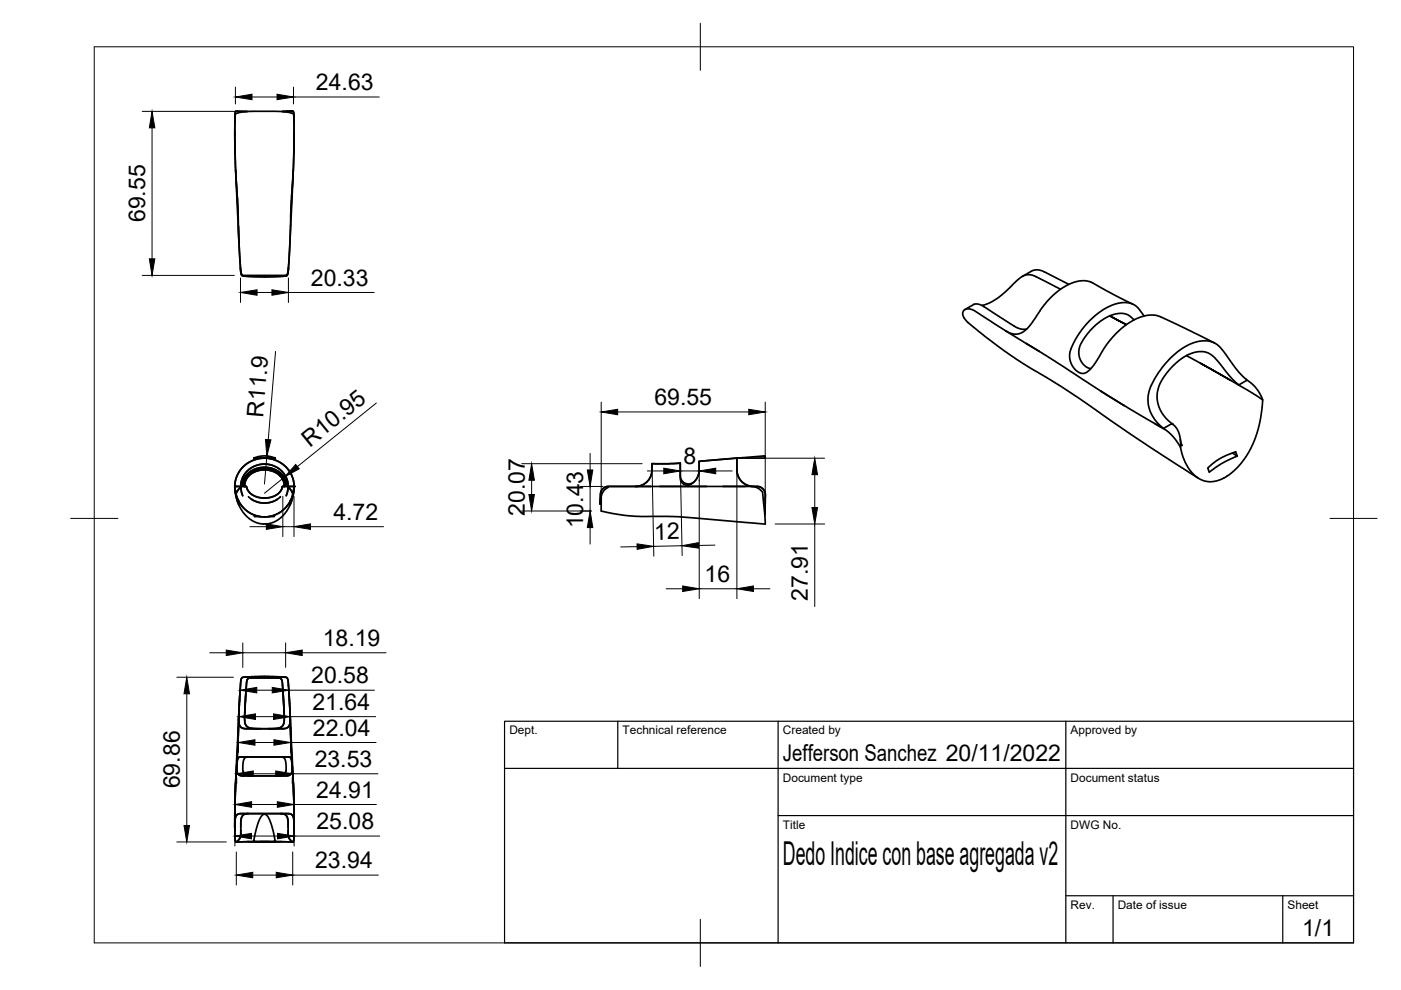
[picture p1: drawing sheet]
<svg xmlns="http://www.w3.org/2000/svg" width="297mm" height="210mm" viewBox="0 0 297 210" stroke-linecap="round" stroke-linejoin="round" font-family="sans-serif">
<!-- layer: Visible -->
<g fill="none" stroke="#000" stroke-width=".36">
<path d="M49.8 26.1l.1 9.4 .8 15.6M50 36.1l.5 9.8M50 36.1l-.2-6.3v-5.1a.77 .77 0 0 1 1-.9l2.1-.2h5.5l2.1 .1 1.4 .3a1 1 0 0 1 .4 1.3v9.4l-1.1 22.1M50 36.1l.4 7.5 .3 7.5M52.4 23.7l-2.4-.1-.2 2.4M59.8 23.7l2.3-.1 .2 .4v1.3v-1.3l-.2-.4zM62.3 26.1l-.1 9.4-1 21.3M62.3 25.3v.7M50.5 47.9l.2 3.2M50.7 51.1l.3 6 .2 1.3 1 .2 3.9 .1M51 56.9l.2 1.1 .4 .4h9l.4-.4 .2-1.1M61.2 56.8l-.2 1.3-.3 .4-4.6 .2"/>
<path d="M216.7 58.6l2.2-1.2 1.3-.2 1.2 .4 5.2 2.7M204.6 65.6l2-1.1 1.3 .1 7.1 4.5M205.3 68.4l3.8 3.1 5.5 4 10.5 6.5 16.3 11.2 12.7 8.2M205.3 68.4a2.78 2.78 0 0 1-1.2-1.8l.1-.6 .4-.4 .5-.1 1 .1 7.1 4.5M213.2 70.1l4.4 2.7M215 69.1l1.4 .7h1.3M217.6 72.8l2.7 1.7M220.3 74.5l13.2 8.5M224.9 61.3l-1.6-.8a19.4 19.4 0 0 0-4.6-2.2h-1l-1.2 .5-3.6 3.3-1.5 1.2a8.8 8.8 0 0 1-3.2 1.5M235.3 67l3.5 1.8zM240.2 64.5l-7.2-3.7a5.5 5.5 0 0 0-5.9-.7l-2.1 1.1-2.4 2.1-1.3 1.4-2.5 3.7-1.3 1.5a3.2 3.2 0 0 1-4.3 .2M240.4 67.8l-.8-.7-1-.5-1.2-.2-1 .2-1.2 .4-1.2 .6-1.3 1-1.5 1.5-1.2 1.4-.9 1.5-.3 1.1-.1 .9 .4 1.4 .5 .8 .8 .7 .9 .2"/>
<path d="M242.6 67l-.8-1a4.2 4.2 0 0 0-5.2-1.6l-2.4 1.1-2.4 1.8-2.3 2.4-1.6 2.4-1 2.3-.1 1.4 .3 1.1 .4 .8 .7 .9 .5 .3a1.82 1.82 0 0 0 2.5-.6l1.1-1.4 2.2-3.7 2.3-2.7 1.5-1.3 1.9-1.3 1.4-.6 1.4-.4 1.8-.1 1.2 .4 11.5 5.5M251.5 75.4l3 1.6M254.5 77l6.3 3.6zM53.8 97.1l2.1-.4h1.1l1.4 .4zM138.2 98.3v1.5l-.2 1.1-.5 .9-1 .9-1.6 .4h-5a1.97 1.97 0 0 0-2.5 1.3l-.2 2.4 .3 .1-.3-.1 .1-2.3 .2-.4 .5-.6a2.78 2.78 0 0 1 2.3-.4h4.4M138.2 98.3v2l-.7 1.5-.7 .6-.7 .5-1.4 .2M144.2 98.2l-6 .1M148.2 97.8v2.3l-.3 1.1-.9 1.1-1.1 .6-1-.3-.6-.7-.1-3.7M148.2 97.8v2.1l-.2 1.1-.8 1.2-1 .4-1.1-.2-.7-.9-.2-3.3M156.2 97.1l.1 2.8 .4 1.5 1.2 1.2 .7 .4 1.1 .1M156.2 97.1l-8 .7M156.2 97.1l.1 2.9 .3 1.3 1 1.1 1.6 .7"/>
<path d="M162.1 96.7l.1 .4h-5.8l5.7-.4 .1 .4M233.5 83l4.9 3M238.4 86l6.5 3.8M244.9 89.8l2.4 1.5 1.7 1.6a6.7 6.7 0 0 1 1.8 3.8l.3 .8a6.4 6.4 0 0 0 5.7 4.6l1.2-.1 1.5-.6M248.4 89.8l-1.7 1.1-1.8-1.1M248.4 89.8h.1M248.5 89.8a5.1 5.1 0 0 1 1.8 5M250.3 93.2l.3 1.3M260.8 80.6l1.8 1-2.1-2.1-2.9-3.6-1.5-1.1-1.1-.3-1.8 .2-1.4 .6-1.4 .8-1.8 1.6-1.7 2-1 1.7-.5 1.8v2.1l.6 1.6 1.1 1.6 1.3 1.3M261.3 96l1 .7-.3-.9-3.6 1.6-2.3 1.8 .3 .9 2.5-1.7 3.4-1.7M264.4 80.6l1 .8 1 1.1a5.9 5.9 0 0 1 1.3 2.6l-.5 4.2-.7 2.5-.7 2a15 15 0 0 1-6.3 7.6M264.4 80.6l-1.8 1 5.1 3.2"/>
<path d="M264.4 80.6l-1.8-1.8-3.8-5a5.4 5.4 0 0 0-6.5-.8l-2.3 1.3-2.6 2.5-2.2 2.8-1.5 3-.2 1.2-.1 1.3 .5 2.2 1.3 2.1 1.5 1.5M49.8 103.1l.2 2.2 .7 1.8M49.8 103.1l.2 1.9 .4 1.5 .7 1.4 .7 1.1 1.1 1 1 .6 1 .4 1.2 .1 1-.1 1.1-.4 1.3-.8 1-1 .7-1.1 .7-1.6 .5-3M49.8 103.1l.1-1.1 .4-1.3 .7-1.1 .8-.8 1.7-1.1 1-.4 1.5-.2 1.2 .1 1.4 .4 2 1.4 .7 .8 .7 1.2 .4 2.1M49.8 103.1h.1M49.8 103.1l.5 2.4 .6 1.3 .7 .9 .9 .8 1.2 .6 1 .3 1.4 .2M49.8 103.1h1.3M49.8 103.1l.1-1.1 .4-1.2 .7-1.2 .8-.8 1.7-1.1 1-.4 1.5-.2 1.2 .1 1.4 .4 2 1.4 1.2 1.7 .4 1.1 .1 1.3M49.8 102.5v.6M50 104.4h-.1M50.5 106l.1 .2M51.1 103.1h.4"/>
<path d="M51.1 103.1l-.9 1.1-.1 .7-.3-1.7 1.3-.1-1 1.6 .3 1.2 .7 1.1 1 1.1 1.2 .8 1.4 .5 1.4 .2M51.1 103.1l.4 2M51.1 103.1v-.7l.3-1.1 .9-1.3 1.5-1.1 1.9-.5h1l1.1 .3 1.6 .9 .8 .9 .5 .8 .3 1.1 .1 .7M51.1 103.1l.3-1.7 .9-1.4 1.5-1.1 1.9-.5h1l1.1 .3 1.6 .9 1.2 1.4 .4 1.1 .1 1M51.5 103.1h.1M51.5 103.1h.3M51.8 103.1h.1M51.9 103.1h.1M51.9 103.1h.2M52.1 103.1l.2 .1 .4 1.1 .7 .6 1.3 .5 1 .2 1.8-.2 1.2-.5 .7-.6 .5-1.1 .2-.1M52.4 100.5l1.2-.8 1.3-.5 1.4-.1 1 .1 1.2 .4 1 .7 .8 1 .4 1.2-.8-1.3-1.1-1-1.5-.6-1.7-.1-1.3 .3-1.4 .7-.9 1-.5 1.1 .3-1.1zM52.5 100.5l1.1-.8 1.3-.5 1.4-.1 1.4 .2 1.1 .5 .9 .7 .7 1.1 .3 1.3-.6-1.5-.8-.8-1.2-.8-1.6-.3-1.9 .1-1.6 .8-1 1-.5 1.5 .3-1.4z"/>
<path d="M52.7 105.3l.7 .6M53.3 105.9l1.1 .5 1.3 .3 1.7-.2 1.4-.6M53.9 109.2v.3h1.2M58.1 109.2v.3h-1.1M59.5 101l-1.1-.8-1.2-.5-1.6-.1-.9 .2-1.2 .5-.9 .7-.6 1.1-.1 1M59.5 101l.5 .8 .2 1.3M59.5 101l.5 .8 .3 1.3M59.5 105.3l-.7 .6M60.1 103.1h.1M60.2 103.1h.1M60.3 103.1h.1M60.4 103.1h.2"/>
<path d="M60.6 103.1h.1M60.6 103.1h.5M61.1 103.1h.1M61.1 103.1h1.2M61.1 103.1l.8 1.1 .2 .7 .2-1.8M61.1 103.1h1.2l-.3 2-.9 1.9-1.1 1.1-1.1 .8-1.4 .5-1.4 .2M61.1 103.1l-.4 2M61.1 103.1l1 1.6-.4 1.2-.6 1.1-1.1 1.1-1.1 .8-1.4 .5-1.4 .2M61.7 106l-.1 .2zM62.2 104.4h.1M62.3 102.5l.1 .6M62.4 103.1l-.3 2.2-.6 1.8"/>
<path d="M134.7 103.1h24.8l1.4 .5a1.79 1.79 0 0 1 .9 2l.4 5.5-6.5-.5a154.4 154.4 0 0 0-14.1-1.1h-5.8l-3-.2-5.3-.9 .1-3.5 .5-1 .9-.6M159.3 103.1h.4M159.7 103.1l1.3 .1 .9 .7a3.2 3.2 0 0 1 .3 2.4v2.9M50.5 156.2l-.5 9.8M50.5 154.2v2M50.7 151l-.7 14.5-.2 9.9M50.7 151l-.1 1.8 .2 1 .4 .5 .8 .2 8.6-.1 .5-.2 .3-.5 .1-1.9M50.7 151l-.2 3.2M50.9 146.2l-.2 4.8M52.2 146.2l-.3 4.9M52.6 143.9l-.2 .3-.2 .9-.3 6.4v1.7l.3 .7 .6 .4 2.4 .2-2.4-.2-.6-.4-.2-.4-.1-1.4 .3-7 .2-.9 .4-.4 3.3-.1h-3.1zM56.1 143.4l-4.6 .2-.3 .2-.1 .4-1.2 22.8-.1 9"/>
<path d="M56.1 143.7h3.1l.4 .2 .2 .4 .5 7.1-.1 2-.4 .6-.3 .3-1 .2h-1.6l2.3-.2 .8-.5 .3-1-.5-8.5-.2-.4-.4-.2zM56.1 143.4l4.6 .2 .3 .4 .2 1.3M56.1 143.4l-4.6 .2-.3 .3-.6 8v1.2l.3 .9 .3 .3 .8 .2 8.7-.1 .5-.3 .2-.6 .1-2.5M60 146.2l.2 4.9M61.2 145.3l1 21.7 .1 9.8M61.2 145.3l.3 5.7M61.2 146.2l.4 10M61.5 151l.7 14.5 .2 9.9M61.6 154.2v2M61.6 156.2l.6 9.8M49.8 174.3v1.8M49.8 174.3v1.2l.1-2.2 .3-.5 .5-.3h10.5l.6 .2 .4 .5 .2 2.2"/>
<path d="M49.8 176l.1 2.3a.38 .38 0 0 0 .2 .3 .38 .38 0 0 0 .4-.1l3.3-.1M49.8 175.5v2.3l.2 .7 .4-.2 .4-.5 .3-1M49.8 176l.1-2.5 .2-.5 .5-.4 10.6-.1 .7 .2 .3 .6 .1 3.5M49.8 169.6v4.7M50 166l-.2 3.6M50.5 160.6l11.1-.1 .2 .3 .1 .7v2.2l-.4 .6-.6 .2h-9.9l-.5-.3-.3-.7v-2zM50.6 160.6l.3-.1h10.4l.4 .3 .1 .7 .1 2.1-.4 .7-.6 .2h-9.8l-.6-.3-.3-.8 .1-1.8zM51.1 176.8l-.3 1-.7 .7 3.7-.1M51.1 175.4v-1.5l.3-.9 .5-.4 .8-.1-1 .2-.5 .6-.1 1v2.5M52.4 178.4h7.4M52.5 160.5l-.6 .2-.2 .4-.2 1.2v1.2l.3 .5 .3 .3 1.6 .2-1.6-.2-.3-.3-.3-.5M59.6 160.5l.6 .2 .3 .4 .2 1.2-.1 1.2-.1 .4-.5 .4-1.5 .2 1.5-.2 .3-.3 .3-.5"/>
<path d="M61.1 176l.1 1.6 .9 .9 .2-.4v-1.3M61.1 175.4v-1.4l-.2-.9-.7-.5-.7-.1 .9 .2 .5 .5 .2 1.1v3l.5 .8 .5 .4-2.9-.1a.65 .65 0 0 1-.7 0 .65 .65 0 0 1-.3-.7l-.5-2.4-.6-1.6-.6-.9-.5-.2-.6 .4-.7 1.4-.9 4h4.6h-4.6M62.2 166l.1 3.6M62.3 169.6l.1 4.7M62.3 176.8v1.5a.38 .38 0 0 1-.3 .3 .38 .38 0 0 1-.4-.1l-3.2-.1M62.3 175.5v.5M62.4 174.3l-.1 1.8M62.4 174.3v1.2M62.4 175.4v.1"/>
</g>
<g fill="#000">
<circle cx="248.4" cy="89.8" r=".18"/>
<circle cx="49.8" cy="103.1" r=".18"/>
<circle cx="62.3" cy="103.1" r=".18"/>
<circle cx="62.4" cy="103.1" r=".18"/>
</g>
<!-- layer: BORDER -->
<path d="M20 9.9h267v190h-267zM148.5 4.9v10M15 109.9h10M282 109.9h10M148.5 194.9v10" fill="none" stroke="#000" stroke-width=".21"/>
<!-- layer: TITLEBLOCK -->
<path d="M107 152.9h180v47h-180zM131 152.9v10M165 152.9v47M226 152.9v47M107 162.9h180M165 172.9h122M226 189.9h61M236 189.9v10M272 189.9v10" fill="none" stroke="#000" stroke-width=".25"/>
<!-- layer: FD_Dimensions -->
<g fill="none" stroke="#000" stroke-width=".21">
<path d="M49.9 18.5v3.5M62.2 18.5v3.5M30.1 23.6h23.7M32.2 27.1v27.8M53.4 20.6h5.3M62.2 20.6h18.2M30.1 58.4h19.6M51 58.9v5.2M61.2 58.9v5.2M54.5 62h3.2M58.4 74.5l-1.5 18.7M61.2 62h18.1"/>
<path d="M56.6 96.7l-.5 5.9M79.8 85.4l-16.7 13.5M110.6 98.3h25.5M125.1 96.1v3.5M127.5 85.3v20.9M131 87.3h27.7M137.2 99.9h3.5M144.3 99.9h4M148.3 99.9v27M151.7 99.9h3.5M156.2 99.2v27.7M158.3 97.1h16.5"/>
<path d="M162.2 85.3v23.7M53 111.7h3.5M60 105.2v8.6M60 111.7h2.3M60.3 101.1l-4.2 3.5M62.3 105.2v8.6M65.8 111.7h15.5M110.6 108.3h14.8M112.7 101.8v3.1M123 103.1h4.9M125.1 103.1v5.2M125.1 111.9v3.5"/>
<path d="M135.1 115.9l-3.5 .1M138.3 100.4l.3 17.5M144.3 101.9v.1M144.3 100.3l.3 17.5M144.6 115.7l-6 .1M151.6 115.6h-3.5M164.3 111.1h10.5M172.7 100.6v7M172.7 111.1v17.5M44.5 138.4h3.5M51.5 136.3v5.2M51.5 138.4h9.1"/>
<path d="M60.6 136.3v5.2M64.1 138.4h17.8M141.2 124.8h3.5M148.3 124.8h7.9M159.7 124.8h3.5M37.5 143.6h12M39.6 147.1v27.9M50.6 156.3v3.2M50.7 153.1v.9M50.9 148.3v.1M54.1 157.4h4M54.2 151.9h3.8"/>
<path d="M54.4 146.3h3.3M61.2 148.3v.1M61.2 146.3h18.2M61.5 153.1v.9M61.5 151.9h18.2M61.6 156.3v3.2M61.6 157.4h18.1M37.5 178.5h10.5M49.8 177.5v1.9M49.8 171.7v1M50.2 164.9v1.3M53.3 177.3h5.5"/>
<path d="M53.3 170.6h5.5M53.7 164.1h4.8M62 164.9v1.3M62 164.1h18.1M62.3 171.7v1M62.3 170.6h17.5M62.4 177.5v1.9M62.4 177.3h18.1M50.1 180.6v7M53.6 185.5h5M62.1 180.6v7M62.1 185.5h18.1"/>
</g>
<g fill="#000" stroke="#000" stroke-width=".21">
<path d="M49.9 20.6l3.5-.6v1.1zM58.7 20l3.5 .6-3.5 .5zM32.2 23.6l.6 3.5h-1.1zM31.7 54.9h1.1l-.6 3.5zM51 62l3.5-.6v1.2zM57.7 61.4l3.5 .6-3.5 .6zM56.3 93.2l1.1 .1-.8 3.4zM62.7 98.5l.7 .9-3.1 1.7zM124.5 99.6h1.2l-.6 3.5zM127.5 87.3l3.5-.5v1.1zM140.7 99.3l3.6 .6-3.6 .5zM148.3 99.9l3.4-.6v1.1z"/>
<path d="M158.7 86.8l3.5 .5-3.5 .6zM56.5 111.1l3.5 .6-3.5 .5zM62.3 111.7l3.5-.6v1.1zM112.7 98.3l.6 3.5h-1.2zM112.1 104.9h1.2l-.6 3.4zM125.1 108.3l.6 3.6h-1.2zM135.1 115.3l3.5 .5-3.5 .7zM144.6 115.7l3.5-.6v1.1zM172.7 97.1l.6 3.5h-1.2zM172.1 107.6h1.2l-.6 3.5zM48 137.8l3.5 .6-3.5 .6zM60.6 138.4l3.5-.6v1.2z"/>
<path d="M144.7 124.2l3.6 .6-3.6 .6zM156.2 124.8l3.5-.6v1.2zM39.6 143.6l.6 3.5h-1.2zM50.6 157.4l3.5-.6v1.2zM50.7 151.9l3.5-.5v1.1zM50.9 146.3l3.5-.6v1.2zM57.7 145.7l3.5 .6-3.5 .6zM58 151.4l3.5 .5-3.5 .6zM58.1 156.8l3.5 .6-3.5 .6zM39 175h1.2l-.6 3.5zM49.8 177.3l3.5-.6v1.2zM49.8 170.6l3.5-.6v1.2z"/>
<path d="M50.2 164.1l3.5-.6v1.1zM58.5 163.5l3.5 .6-3.5 .5zM58.8 170l3.5 .6-3.5 .6zM58.8 176.7l3.6 .6-3.6 .6zM50.1 185.5l3.5-.6v1.2zM58.6 184.9l3.5 .6-3.5 .6z"/>
</g>
<text font-size="7" x="166" y="183.4">Dedo Indice con base agregada v2</text>
<g font-size="4.9">
<text x="67" y="19.1">24.63</text>
<text x="30.8" y="47.1" transform="rotate(-90 30.8 47.1)">69.55</text>
<text x="65.9" y="60.6">20.33</text>
<text x="55.8" y="88.6" transform="rotate(-85 55.8 88.6)">R11.9</text>
<text x="138.7" y="85.9">69.55</text>
<text x="65.7" y="95" transform="rotate(-39 65.7 95)">R10.95</text>
<text x="144.9" y="98.4">8</text>
<text x="70.7" y="110.3">4.72</text>
<text x="111.3" y="109.4" transform="rotate(-90 111.3 109.4)">20.07</text>
<text x="123.7" y="112" transform="rotate(-90 123.7 112)">10.43</text>
<text x="138.7" y="114.4" transform="rotate(-1 138.7 114.4)">12</text>
<text x="149.4" y="123.4">16</text>
<text x="171.3" y="127.3" transform="rotate(-90 171.3 127.3)">27.91</text>
<text x="68.4" y="136.9">18.19</text>
<text x="66" y="144.9">20.58</text>
<text x="66.3" y="150.5">21.64</text>
<text x="66.3" y="156">22.04</text>
<text x="166" y="161.4">Jefferson Sanchez 20/11/2022</text>
<text x="38.1" y="167.1" transform="rotate(-90 38.1 167.1)">69.86</text>
<text x="66.7" y="162.6">23.53</text>
<text x="67.1" y="169.1">24.91</text>
<text x="67.1" y="175.8">25.08</text>
<text x="66.8" y="184.1">23.94</text>
<text x="276.1" y="198.6">1/1</text>
</g>
<g font-size="2.5">
<text x="108" y="155.7">Dept.</text>
<text x="132" y="155.7">Technical reference</text>
<text x="166" y="155.7">Created by</text>
<text x="227" y="155.7">Approved by</text>
<text x="166" y="165.7">Document type</text>
<text x="227" y="165.7">Document status</text>
<text x="166" y="175.7">Title</text>
<text x="227" y="175.7">DWG No.</text>
<text x="227" y="192.7">Rev.</text>
<text x="237" y="192.7">Date of issue</text>
<text x="273" y="192.7">Sheet</text>
</g>
</svg>
